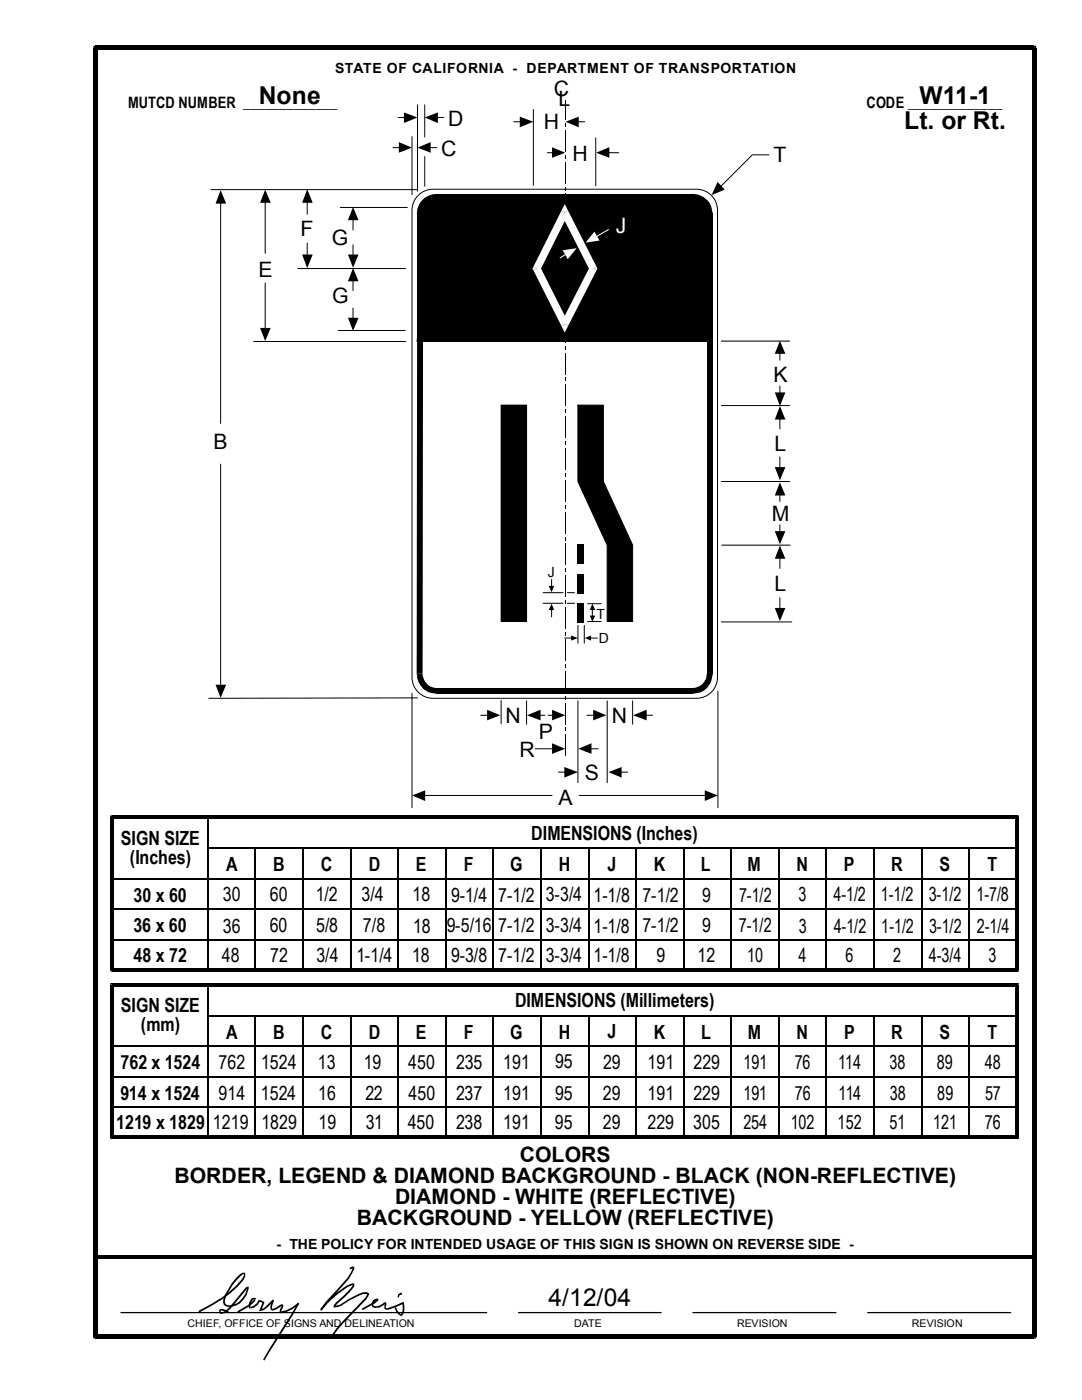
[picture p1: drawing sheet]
<svg xmlns="http://www.w3.org/2000/svg" width="216mm" height="279mm" viewBox="0 0 216 279" stroke-linecap="round" stroke-linejoin="round" font-family="sans-serif">
<g fill="none" stroke="#000" stroke-width=".2">
<path d="M112.9 19.9v4M42.1 37.8h41.2M78.4 29.5h1.4M79.4 23.5h1.4M82.2 27.3v11.6M83.3 20.9v17.3M83.7 38.7a4.2 4.2 0 0 1 2.7-.9h52.5a4.2 4.2 0 0 1 4.3 4.2v93.1a4.2 4.2 0 0 1-4.3 4.3h-52.5a4.2 4.2 0 0 1-4.2-4.3v-93.1a4.2 4.2 0 0 1 1.5-3.3zM84.8 20.9v6.4M84.8 31.2v6M85.8 29.5h1.3M87.2 23.5h1.4M102.5 24.3h1.4"/>
<path d="M106.4 21.8v15.2M109.2 30.5h1.1M112.9 26v4.2M112.9 32.3v4.3M112.9 38.7v4.2M115.3 24.3h1.4M118.9 27.5v9.6M121.4 30.5h2M153.4 30.9h-3.3l-6.3 6.4M44 40.5v44M52.9 40.3v10.2M52.9 56.5v9.1"/>
<path d="M59.4 53.6h21.5M61.3 40.3v2.5M61.3 48.5v2.5M67.9 41.4h13.4M70.4 43.8v2.1M70.4 48.9v2.1M70.4 56v2M112.9 45v4.3M112.9 51.4v4.2M112.9 57.7v4.3M50.6 68.2h30.3M67.5 66h13.4"/>
<path d="M70.4 61.5v2.1M112.9 64.1v4.2M112.9 70.4v4.3M112.9 76.8v4.2M143.9 68.1h13.7M44 92.6v44.2M112.9 83.1v4.3M112.9 89.5v4.2M112.9 95.8v4.3M143.9 96.1h13.7M143.9 80.9h13.7M155.6 83.5v2.1"/>
<path d="M155.6 91.2v2.2M155.6 98.7v1.4M112.9 102.2v4.2M112.9 108.5v4.3M112.9 114.9v4.2M144 108.8h13.6M155.6 104.7v1.5M82.2 138.3v22.9M83.3 139.3l-41.6 .1M112.9 121.2v4.3M112.9 127.6v4.2M112.9 133.9v4.3"/>
<path d="M143.3 137.9v23.3M143.9 124.1h14.1M84.7 158.8h25.5M112.9 140.3v4.2M112.9 146.6v4.3M115.6 158.8h25.2"/>
</g>
<g fill="#000">
<path d="M79.6 28.4l2.6 1.1-2.6 1z" fill-rule="evenodd"/>
<path d="M80.6 22.4l2.7 1.1-2.7 1.1z" fill-rule="evenodd"/>
<path d="M83.3 29.5l2.6-1.1v2.1z" fill-rule="evenodd"/>
<path d="M84.8 23.5l2.6-1.1v2.2z" fill-rule="evenodd"/>
<path d="M103.7 23.3l2.7 1-2.7 1.1z" fill-rule="evenodd"/>
<path d="M110.2 29.4l2.6 1.1-2.6 1z" fill-rule="evenodd"/>
<path d="M112.9 24.3l2.6-1v2.1z" fill-rule="evenodd"/>
<path d="M119 30.5l2.6-1.1v2.1z" fill-rule="evenodd"/>
<path d="M143.2 36.3l1.4 1.5-2.6 1.1z" fill-rule="evenodd"/>
<path d="M44 37.9l1.1 2.7h-2.1z" fill-rule="evenodd"/>
<path d="M52.9 37.8l1.1 2.7h-2.1z" fill-rule="evenodd"/>
<path d="M60.3 50.8h2.1l-1.1 2.7z" fill-rule="evenodd"/>
<path d="M61.3 37.8l1.1 2.7h-2.1z" fill-rule="evenodd"/>
<path d="M69.4 50.8h2.1l-1.1 2.6z" fill-rule="evenodd"/>
<path d="M70.4 41.3l1.1 2.6h-2.1z" fill-rule="evenodd"/>
<path d="M70.4 53.5l1.1 2.6h-2.1z" fill-rule="evenodd"/>
<path d="M51.9 65.4h2.1l-1.1 2.7z" fill-rule="evenodd"/>
<path d="M69.4 63.4h2.1l-1.1 2.6z" fill-rule="evenodd"/>
<path d="M84.5 40.6a3.6 3.6 0 0 1 2.6-1.3h51.2a3.5 3.5 0 0 1 3.3 3.4v24.9h-57.9v-24.9l.1-.7z" fill-rule="evenodd"/>
<path d="M155.6 96.3l1.1 2.6h-2.1z" fill-rule="evenodd"/>
<path d="M154.6 93.2h2.1l-1.1 2.6z" fill-rule="evenodd"/>
<path d="M155.6 81l1.1 2.7h-2.1z" fill-rule="evenodd"/>
<path d="M154.6 106h2.1l-1.1 2.6z" fill-rule="evenodd"/>
<path d="M43 136.7h2.1l-1.1 2.6z" fill-rule="evenodd"/>
<path d="M82.2 158.8l2.6-1.1v2.2z" fill-rule="evenodd"/>
<path d="M140.6 157.7l2.7 1.1-2.7 1.1z" fill-rule="evenodd"/>
</g>
<g fill="#000">
<path d="M87.1 38.7h51.2v1.2h-51.2zM87.1 38.7l.1 1.2zM112.8 37.3h.1v.7h-.1zM112.8 30.9h.1v.8h-.1zM112.8 24.6h.1v.7h-.1zM138.3 38.7a4 4 0 0 1 3.9 4l-1.1 .1a2.87 2.87 0 0 0-2.9-2.9zM138.3 38.7l-.1 1.2zM84.6 39.6a4.4 4.4 0 0 1 2.5-.9l.1 1.2a2.87 2.87 0 0 0-2.9 2.9l-1.2-.1a4.3 4.3 0 0 1 1.5-3.1zM83.1 42.7l1.2 .1zM112.8 56.3h.1v.8h-.1zM112.8 50h.1v.7h-.1zM112.8 43.6h.1v.8h-.1z"/>
<path d="M141.1 42.7h1.1v24.9h-1.1zM141.1 42.7h1.1zM83.1 42.7h1.2v24.9h-1.2zM83.7 67.1h57.9v1.1h-57.9zM83.1 67.6h1.2l-.6-.5v1.1h-.6zM112.8 75.4h.1v.7h-.1zM112.8 69h.1v.8h-.1zM112.8 62.7h.1v.7h-.1zM141.6 67.1l-.5 .5h1.1v.6h-.6zM141.1 67.9h1.1v66.6h-1.1zM112.8 94.4h.1v.8h-.1zM112.8 88.1h.1v.7h-.1z"/>
<path d="M112.8 81.7h.1v.8h-.1zM112.8 113.5h.1v.7h-.1zM112.8 107.1h.1v.8h-.1zM112.8 100.8h.1v.7h-.1zM83.2 67.9h1.2l-.1 66.6h-1.2zM83.1 134.5h1.2zM87.1 137.2h51.2v1.2h-51.2zM83.1 134.5h1.2a2.89 2.89 0 0 0 2.9 2.8l-.1 1.1a3.9 3.9 0 0 1-4-3.9zM87.1 137.2v1.2zM112.8 138.9h.1v.7h-.1zM112.8 132.5h.1v.8h-.1zM112.8 126.2h.1v.7h-.1z"/>
<path d="M112.8 119.8h.1v.8h-.1zM138.3 137.2v1.2zM138.2 137.3a3 3 0 0 0 2.9-2.8h1.1a4 4 0 0 1-3.9 3.9zM141.1 134.5h1.1zM112.8 145.2h.1v.8h-.1z"/>
</g>
<g fill="#fff">
<path d="M112 42.1l1.4 .7-5.6 11.1-1.4-.6z"/>
<path d="M106.4 53.9l1.4-.6 5.6 11-1.4 .7z"/>
<path d="M106.4 53.3l1.4 .6v-.6l-1.4 .6-.1-.3z"/>
<path d="M117.7 53.3l1.3 .6-5.6 11.1-1.4-.7z"/>
<path d="M112 64.3l1.4 .7-.7 1.4-.7-1.4 1.4-.7z"/>
<path d="M112 42.8l1.4-.7 5.6 11.2-1.3 .6z"/>
<path d="M117.7 53.3v.6l1.3-.6 .2 .3-.2 .3z"/>
<path d="M112.7 40.7l.7 1.4-1.4 .7h1.4l-1.4-.7z"/>
</g>
<path d="M121.4 45.8l-2.4 1.4" fill="none" stroke="#fff" stroke-width=".2"/>
<path d="M118.6 46.2l1 1.8-2.8 .4z" fill-rule="evenodd" fill="#fff"/>
<path d="M112.9 50.7l-1.1 .8" fill="none" stroke="#fff" stroke-width=".2"/>
<path d="M112.3 50l2.8-.5-1.8 2.2z" fill-rule="evenodd" fill="#fff"/>
<g fill="none" stroke="#000" stroke-width=".2">
<path d="M155.6 70.4v1.5M155.6 77v1.5M100 80.9h5.1v43.1h-5.1zM115.3 80.9h5.1v15.2l5.8 12.7v15.2h-5v-15.2l-5.9-12.7zM108.4 118.3h4M110.1 115.7v1.3M113.2 118.3h1.4M155.6 111.3v2.2M155.6 119.3v2.2M100 139.8v4.6M105.1 139.9v4.6M108.4 120.4h4"/>
<path d="M110.1 121.7v1.4M112.7 127.3h1.3M113.2 120.4h1.4M115.3 124.8v3.6M115.3 139.9v16.3M116.6 124.8v3.6M117.3 120.5h2.7M117.3 124h2.7M117.9 127.3h1.3M118.2 121.7v1.2M121.2 139.9v16.3M126.2 139.9v4.6"/>
<path d="M95.9 142.7h1.5M106.8 149.4h3.5M107.7 142.7h1M109.4 142.7h.9M111.4 154.1h1.5M117.1 142.7h1.4M117.9 149.4h1.5M123.9 154.1h1.3M128.9 142.7h1.3"/>
</g>
<g fill="#000">
<path d="M154.6 78.3h2.1l-1.1 2.7z" fill-rule="evenodd"/>
<path d="M155.6 68l1.1 2.6h-2.1z" fill-rule="evenodd"/>
<path d="M115.3 80.9h5.1v15.2l5.8 12.7v15.2h-5v-15.2l-5.9-12.7z" fill-rule="evenodd"/>
<path d="M109.5 116.9h1.1l-.5 1.3z" fill-rule="evenodd"/>
<path d="M155.6 108.9l1.1 2.6h-2.1z" fill-rule="evenodd"/>
<path d="M110.1 120.5l.5 1.3h-1.1z" fill-rule="evenodd"/>
<path d="M114 126.8l1.3 .5-1.3 .5z" fill-rule="evenodd"/>
<path d="M116.7 127.3l1.2-.5v1z" fill-rule="evenodd"/>
<path d="M117.7 122.9h1.1l-.6 1.2z" fill-rule="evenodd"/>
<path d="M118.2 120.5l.6 1.3h-1.1z" fill-rule="evenodd"/>
<path d="M154.6 121.3h2.1l-1.1 2.7z" fill-rule="evenodd"/>
<path d="M97.2 141.6l2.6 1.1-2.6 1.1z" fill-rule="evenodd"/>
<path d="M105.2 142.7l2.7-1.1v2.2z" fill-rule="evenodd"/>
<path d="M110.2 148.3l2.6 1.1-2.6 1.1z" fill-rule="evenodd"/>
<path d="M110.2 141.6l2.6 1.1-2.6 1.1z" fill-rule="evenodd"/>
<path d="M112.6 153.1l2.7 1-2.7 1.1z" fill-rule="evenodd"/>
<path d="M115.4 149.4l2.6-1.1v2.2z" fill-rule="evenodd"/>
<path d="M118.4 141.6l2.6 1.1-2.6 1.1z" fill-rule="evenodd"/>
<path d="M121.4 154.1l2.6-1v2.1z" fill-rule="evenodd"/>
<path d="M126.3 142.7l2.7-1.1v2.2z" fill-rule="evenodd"/>
</g>
<g fill="#000">
<path d="M18.6 9.1h.5v.9l.4-.4h-.9zM19 9.1h187.3v.9h-187.3zM206.3 9.1h.5v.5h-.9l.4 .4zM115.2 108.7h1.4v3.8h-1.4zM115.2 114.6h1.4v3.8h-1.4zM100 80.9h5.1v43.1h-5.1zM115.2 120.4h1.4v3.8h-1.4zM22 162.7h.4v.7l.3-.3h-.7zM22.4 162.7h180.5v.7h-180.5zM202.9 162.7h.4v.4h-.7l.3 .3zM22 163.1h.7v30.4h-.7zM22 196.2h.4v.6l.3-.3h-.7z"/>
<path d="M22.4 193.2h180.5v.7h-180.5zM22 193.5h.7l-.3-.3v.7h-.4zM22.4 196.2h180.5v.6h-180.5zM202.6 163.1h.7v30.4h-.7zM202.9 196.2h.4v.3h-.7l.3 .4zM202.9 193.2l-.3 .3h.7v.4h-.4zM22 196.5h.7v30.5h-.7zM22.4 226.7h180.5v.6h-180.5zM22 227h.7l-.3-.3v.6h-.4zM202.6 196.5h.7v30.5h-.7zM202.9 226.7l-.3 .3h.7v.3h-.4zM19 250.5h187.3v.7h-187.3z"/>
<path d="M48.7 254.1h.2v.6a11.7 11.7 0 0 1-4.2 4.4l-.3-.3a13.7 13.7 0 0 0 4.3-4.3zM44.5 258.8l.2 .3zM44.4 261.9l.3-.1 1.1-.9 1.7-2.1 .3 .3-1.7 2-.8 .7-.8 .3zM47.5 258.8l.3 .3zM47.8 254.3l.5-.3h.6v.3h-.3a10.3 10.3 0 0 0-3.7 5.1l.1 .8-.4 .1-.1-.4a7.6 7.6 0 0 1 2.6-4.8zM48.7 254.1h.2v-.1v.3zM49 257l.5-.3 .2 .4h-.3l.1-.1-.2 .2-1.5 1.9-.3-.3zM49.4 257l.3 .1-.1 .1zM50 259.3l.3-.2 .4-.1 .2 .2a1.31 1.31 0 0 0-.9 1.7v-.1v.3h-.3v-1.1zM50.7 259l.2 .2h-.3l.3-.2zM51.6 259.5l.1-.1-.1 .4h.2zM51.7 259.4l.8 .3-.1 .3-.8-.2z"/>
<path d="M52.5 259.7l.1 .1-.3 .2zM52.6 259.8l.1 .2-.5 1.5-.4-.1 .6-1.5-.1 .1zM54.4 259.4l.3 .1-.3-.1 .2 .3zM54.4 259.4l.3 .1-.4 1.4v.2l.2 .2-.2 .2-.3-.1-.1-.5zM69.7 253.1l.7-.4 .3 .2v.3h-.3v-.3v.2l-.5 .2zM70.5 256.1h.2v.2h-.3l.1 .2zM70.4 253.2h.3l-1.1 2.1-4.2 4.6-1.2 1.6-.3-.2 1.2-1.6 4.2-4.7zM70.4 253.2h.3zM70.4 256.3h.3v.4a17.2 17.2 0 0 1-3.4 3.5l-.4 .6h-.4l.1-.4 .5-.5 2.8-2.8 .5-.5zM73.2 257.9l.4 .2 .1 .2-.5 .9-2.2 2.3a30.5 30.5 0 0 0-4.4 4.9l-.2-.2a22.9 22.9 0 0 1 4.4-5l2.1-2.2 .4-.7-.1-.1zM73.2 257.9v.3zM75.1 259.2h.2l.1 .2z"/>
<path d="M74.4 259.5l.7-.3 .3 .2a.83 .83 0 0 0-.8 1.2l.5 .1v.3h-.4l-.5-.4v-.5zM76.9 259.8l.1 .1-.3 .3h.3l-.3-.3zM77 259.9l.1 .3-.1 .7 .2 .2-.1 .4-.4-.3v-1zM79.4 258.3l.3 .2-.1 .5-.3-.2zM79.4 258.3l.8-.3 .1 .3-.6 .3zM79.4 258.3l.3 .3zM80.4 259.8h.1l.1 .2-.3 .1 .2 .1zM18.6 9.6h.9v257.1h-.9zM19 266.3h187.3v.8h-187.3zM18.6 266.7h.9l-.5-.4v.8h-.4zM39.6 261.6l4.8-2.8 .3 .3-5 2.9zM44.4 261.2l1.2 .5v.3l-1.3-.5z"/>
<path d="M44.4 261.2l-.1 .3zM43.9 261.3l.5-.1v.3l-.5 .1 .3 .4 .2-.1v.2h-.5l-.2-.5zM44.4 261.9l.1 .2zM44.6 260.3l.3-.2 .1 .1zM44.9 260.1l.2 .2a2.82 2.82 0 0 0 3.2-1.2l.6-.9 .5-1.2 .2 .2a4.6 4.6 0 0 1-3.3 3.6l-.7 .1-.6-.2-.4-.4zM47.3 261.7l2.2-1.3 .3 .3-2.2 1.3zM50.6 259.2l.3-.2 .2 .1-.2 .6-1.1 1-.3-.3 1.3-1.2zM49.5 260.4l.3 .3zM50 260.8l.1 .3h-.1zM50 260.8l.5-.1 .7-.6 .3 .3-.8 .5-.6 .2zM51.6 259.5l.2 .3-.3 .5-.3-.2zM51.2 260.1l.3 .2z"/>
<path d="M51.8 261.4l.4 .1-.2-.2 .1 .3-.5 .1zM52 261.3l.6-.2 .7-.6 .1 .4-.7 .6-.6 .1zM53.2 260.6l1.2-1.2 .2 .3-1.2 1.2zM53.2 260.6l.1-.1 .1 .4zM54.4 261.2l.1 .3-.1 .1zM54.4 261.2l1.9-.9 .1 .3-1.2 .7-.7 .2zM56.1 261.7l-.1 .3zM56.1 261.7a6.1 6.1 0 0 0 3.3-1.7l.3 .3a6.6 6.6 0 0 1-3.6 1.7zM56.3 260.3l.2 .1-.4 .1 .3 .1zM56.1 260.5l.4-.1 .1 .3-.6 1v.3h-.2v-.4l.4-.9zM59.4 260l.3 .3zM59.4 260l.3 .2-1.3 2.3-5.7 9-.2-.1 1.3-2.2z"/>
<path d="M65.1 259.8l2-1.7 2-1.5 1.4-.5v.4h-.4a16.9 16.9 0 0 0-5.9 5l-.3-.2zM63.9 261.3l.3 .2zM66.7 260.6v.3h-.2v-.1h.4zM66.7 260.6l1.2-.2 1.7-1.2 1.9-1 1-.3h.7v.3h-.7l-.9 .4-1.8 .9-1.7 1.1-1.4 .3zM72.1 261.2l2.5-1.4 .7-.6 .1 .2h-.1v-.2h.1l.1 .3-.7 .6-2.4 1.4zM75.1 260.7l.5-.1 1.1-.7 .3 .3-1.3 .7-.6 .1zM75.1 260.7v.3zM77.2 261.1l.1 .4h-.2zM77.2 261.1l3.2-1.3 .1 .4-1.5 .7-1.7 .6zM78.7 261l.3-.1 .3 .7 .9 .8-.2 .2-.9-.7zM79.9 262.4h.3l-.2 .2 .1 .1 .1-.1zM80.3 260.1l.3-.1a2.97 2.97 0 0 1-.4 2.6l-.3-.2a2.46 2.46 0 0 0 .4-2.3z"/>
<path d="M205.9 9.6h.9v257.1h-.9zM206.3 266.3l-.4 .4h.9v.4h-.5z"/>
</g>
<g fill="none" stroke="#000" stroke-width=".34">
<path d="M22.4 175.4h180.7M41.5 162.9v30.8M41.5 169.3h161.4M51 169.3v24.4M60.5 169.3v24.4M70.1 169.3v24.4M79.5 169.3v24.4M88.9 169.3v24.4M98.5 169.4v24.3M107.9 169.4v24.1M117.4 169.4v24.1M126.9 169.3v24.2"/>
<path d="M136.4 169.3v24.2M145.9 169.3v24.2M155.4 169.3v24.2M164.8 169.4v24.2M174.3 169.4v24.2M183.9 169.4v24.2M193.4 169.4v24.2M22.4 181.4h180.7M22.4 187.6h180.7M41.5 196.3v30.8M22.4 208.8h180.7M22.4 214.9h180.7"/>
<path d="M41.5 202.8h161.4M51 202.8v24.3M60.5 202.8v24.3M70.1 202.8v24.3M79.5 202.8v24.3M88.9 202.8v24.3M98.5 202.8v24.3M107.9 202.8v24.2M117.4 202.8v24.2M126.9 202.8v24.2M136.4 202.8v24.2M145.9 202.8v24.2"/>
<path d="M155.4 202.8v24.2M164.8 202.9v24.2M174.3 202.9v24.2M183.9 202.9v24.2M193.4 202.9v24.2M22.4 221h180.7"/>
</g>
<path d="M24.1 262h73M103.5 262h28.4M138.3 262h28.5M173.1 262h28.6" fill="none" stroke="#000" stroke-width=".25"/>
<g font-size="4.9">
<text x="51.6" y="20.8">None</text>
<text x="183.5" y="20.7">W11-1</text>
<text x="180.4" y="25.7">Lt. or Rt.</text>
<text x="109.5" y="260.6">4/12/04</text>
</g>
<g font-size="4.2">
<text x="110.5" y="19.2">C</text>
<text x="111.4" y="21.2">L</text>
<text x="89.4" y="25.1">D</text>
<text x="108.5" y="25.8">H</text>
<text x="88.1" y="31.2">C</text>
<text x="114.2" y="32.2">H</text>
<text x="154.3" y="32.3">T</text>
<text x="59.9" y="47.2">F</text>
<text x="66.2" y="48.9">G</text>
<text x="51.6" y="55.2">E</text>
<text x="66.3" y="60.5">G</text>
<text x="154.3" y="76.3">K</text>
<text x="42.6" y="89.7">B</text>
<text x="154.5" y="90.1">L</text>
<text x="154" y="104.1">M</text>
<text x="154.5" y="117.9">L</text>
<text x="100.8" y="144.3">N</text>
<text x="107.5" y="147.4">P</text>
<text x="122.1" y="144.4">N</text>
<text x="103.6" y="151.1">R</text>
<text x="116.7" y="155.6">S</text>
<text x="111.4" y="160.6">A</text>
<text x="103.7" y="231.8">COLORS</text>
<text x="34.8" y="236.1">BORDER, LEGEND &amp; DIAMOND BACKGROUND - BLACK (NON-REFLECTIVE)</text>
<text x="71.2" y="244.5">BACKGROUND - YELLOW (REFLECTIVE)</text>
<text x="78.8" y="240.3">DIAMOND - WHITE (REFLECTIVE)</text>
</g>
<text font-size="4.2" fill="#fff" x="122.9" y="46.5">J</text>
<g font-size="3.9">
<text x="106" y="167.6">DIMENSIONS (Inches)</text>
<text x="24.1" y="168.6">SIGN SIZE</text>
<text x="25.9" y="172.5">(Inches)</text>
<text x="45.1" y="173.8">A</text>
<text x="54.5" y="173.8">B</text>
<text x="64" y="173.8">C</text>
<text x="73.6" y="173.8">D</text>
<text x="83" y="173.9">E</text>
<text x="92.5" y="173.9">F</text>
<text x="101.8" y="173.8">G</text>
<text x="111.5" y="173.9">H</text>
<text x="121.2" y="173.7">J</text>
<text x="130.5" y="173.9">K</text>
<text x="139.9" y="173.8">L</text>
<text x="149.2" y="173.8">M</text>
<text x="158.9" y="173.8">N</text>
<text x="168.4" y="173.9">P</text>
<text x="177.8" y="173.8">R</text>
<text x="187.5" y="173.9">S</text>
<text x="197" y="173.9">T</text>
<text x="26.7" y="179.9">30 x 60</text>
<text x="44.4" y="179.8">30</text>
<text x="53.8" y="179.8">60</text>
<text x="63" y="179.8">1/2</text>
<text x="72.1" y="179.8">3/4</text>
<text x="82.3" y="179.8">18</text>
<text x="90" y="179.9">9-1/4</text>
<text x="99.4" y="179.9">7-1/2</text>
<text x="108.9" y="179.8">3-3/4</text>
<text x="118.4" y="179.9">1-1/8</text>
<text x="128.2" y="179.9">7-1/2</text>
<text x="140.1" y="179.9">9</text>
<text x="147.5" y="179.9">7-1/2</text>
<text x="159.3" y="179.8">3</text>
<text x="166.3" y="179.8">4-1/2</text>
<text x="175.8" y="179.8">1-1/2</text>
<text x="185.3" y="179.8">3-1/2</text>
<text x="194.8" y="179.8">1-7/8</text>
<text x="26.7" y="186.1">36 x 60</text>
<text x="26.7" y="191.9">48 x 72</text>
<text x="44.3" y="191.9">48</text>
<text x="44.4" y="186.2">36</text>
<text x="53.8" y="186.1">60</text>
<text x="53.9" y="191.9">72</text>
<text x="63.1" y="186.1">5/8</text>
<text x="63.2" y="191.9">3/4</text>
<text x="71.1" y="191.9">1-1/4</text>
<text x="72.4" y="186.1">7/8</text>
<text x="82.2" y="191.9">18</text>
<text x="82.5" y="186.2">18</text>
<text x="89.2" y="186.1">9-5/16</text>
<text x="90" y="191.9">9-3/8</text>
<text x="99.4" y="186.1">7-1/2</text>
<text x="108.9" y="186.1">3-3/4</text>
<text x="108.9" y="191.9">3-3/4</text>
<text x="118.4" y="186.2">1-1/8</text>
<text x="128.2" y="186.1">7-1/2</text>
<text x="131" y="191.9">9</text>
<text x="139.2" y="191.9">12</text>
<text x="140.1" y="186.1">9</text>
<text x="147.4" y="186.1">7-1/2</text>
<text x="149.1" y="191.9">10</text>
<text x="159.3" y="191.9">4</text>
<text x="159.4" y="186.2">3</text>
<text x="166.4" y="186.2">4-1/2</text>
<text x="168.7" y="191.9">6</text>
<text x="175.9" y="186.2">1-1/2</text>
<text x="178.2" y="191.9">2</text>
<text x="185.3" y="191.9">4-3/4</text>
<text x="185.4" y="186.2">3-1/2</text>
<text x="194.9" y="186.2">2-1/4</text>
<text x="197.3" y="191.9">3</text>
<text x="99.4" y="192">7-1/2</text>
<text x="118.4" y="192">1-1/8</text>
<text x="24.1" y="201.9">SIGN SIZE</text>
<text x="102.8" y="201">DIMENSIONS (Millimeters)</text>
<text x="28.1" y="205.8">(mm)</text>
<text x="45.1" y="207.3">A</text>
<text x="54.5" y="207.3">B</text>
<text x="64" y="207.3">C</text>
<text x="73.6" y="207.3">D</text>
<text x="83" y="207.3">E</text>
<text x="92.5" y="207.3">F</text>
<text x="101.8" y="207.3">G</text>
<text x="111.5" y="207.3">H</text>
<text x="121.3" y="207.1">J</text>
<text x="130.5" y="207.3">K</text>
<text x="139.9" y="207.3">L</text>
<text x="149.2" y="207.3">M</text>
<text x="158.9" y="207.3">N</text>
<text x="168.4" y="207.3">P</text>
<text x="177.8" y="207.3">R</text>
<text x="187.5" y="207.3">S</text>
<text x="197" y="207.3">T</text>
<text x="24.1" y="213.3">762 x 1524</text>
<text x="43.6" y="213.3">762</text>
<text x="52.1" y="213.3">1524</text>
<text x="63.4" y="213.3">13</text>
<text x="72.6" y="213.3">19</text>
<text x="81.5" y="213.3">450</text>
<text x="91" y="213.3">235</text>
<text x="100.4" y="213.3">191</text>
<text x="110.8" y="213.2">95</text>
<text x="120.3" y="213.3">29</text>
<text x="129.2" y="213.3">191</text>
<text x="138.4" y="213.3">229</text>
<text x="148.3" y="213.3">191</text>
<text x="158.6" y="213.3">76</text>
<text x="167.2" y="213.3">114</text>
<text x="177.5" y="213.3">38</text>
<text x="186.9" y="213.3">89</text>
<text x="196.5" y="213.3">48</text>
<text x="24" y="219.5">914 x 1524</text>
<text x="43.6" y="219.5">914</text>
<text x="52.1" y="219.5">1524</text>
<text x="63.5" y="219.5">16</text>
<text x="72.9" y="219.5">22</text>
<text x="81.5" y="219.5">450</text>
<text x="91" y="219.5">237</text>
<text x="100.4" y="219.5">191</text>
<text x="110.7" y="219.5">95</text>
<text x="120.3" y="219.5">29</text>
<text x="129.2" y="219.5">191</text>
<text x="138.3" y="219.5">229</text>
<text x="148.3" y="219.5">191</text>
<text x="158.6" y="219.5">76</text>
<text x="167.3" y="219.5">114</text>
<text x="177.5" y="219.5">38</text>
<text x="187" y="219.5">89</text>
<text x="196.6" y="219.5">57</text>
<text x="23.2" y="225.4">1219 x 1829</text>
<text x="42.5" y="225.4">1219</text>
<text x="52.2" y="225.4">1829</text>
<text x="63.6" y="225.4">19</text>
<text x="73" y="225.4">31</text>
<text x="81.4" y="225.4">450</text>
<text x="91" y="225.3">238</text>
<text x="100.4" y="225.4">191</text>
<text x="110.7" y="225.3">95</text>
<text x="120.3" y="225.4">29</text>
<text x="129.2" y="225.4">229</text>
<text x="138.3" y="225.4">305</text>
<text x="148.3" y="225.3">254</text>
<text x="157.8" y="225.4">102</text>
<text x="167.1" y="225.4">152</text>
<text x="177.5" y="225.4">51</text>
<text x="186.2" y="225.4">121</text>
<text x="196.5" y="225.4">76</text>
</g>
<g font-size="3.1">
<text x="25.6" y="21.5">MUTCD NUMBER _____________</text>
<text x="172.9" y="21.5">CODE _____________</text>
</g>
<g font-size="2.8">
<text x="66.9" y="14.5">STATE OF CALIFORNIA - DEPARTMENT OF TRANSPORTATION</text>
<text x="109.3" y="115.2">J</text>
<text x="119" y="123.4">T</text>
<text x="119.5" y="128.4">D</text>
<text x="55.2" y="249.2">- THE POLICY FOR INTENDED USAGE OF THIS SIGN IS SHOWN ON REVERSE SIDE -</text>
</g>
<g font-size="2.1">
<text x="37.4" y="264.8">CHIEF, OFFICE OF SIGNS AND DELINEATION</text>
<text x="114.6" y="264.8">DATE</text>
<text x="147.1" y="264.8">REVISION</text>
<text x="181.9" y="264.8">REVISION</text>
</g>
</svg>
